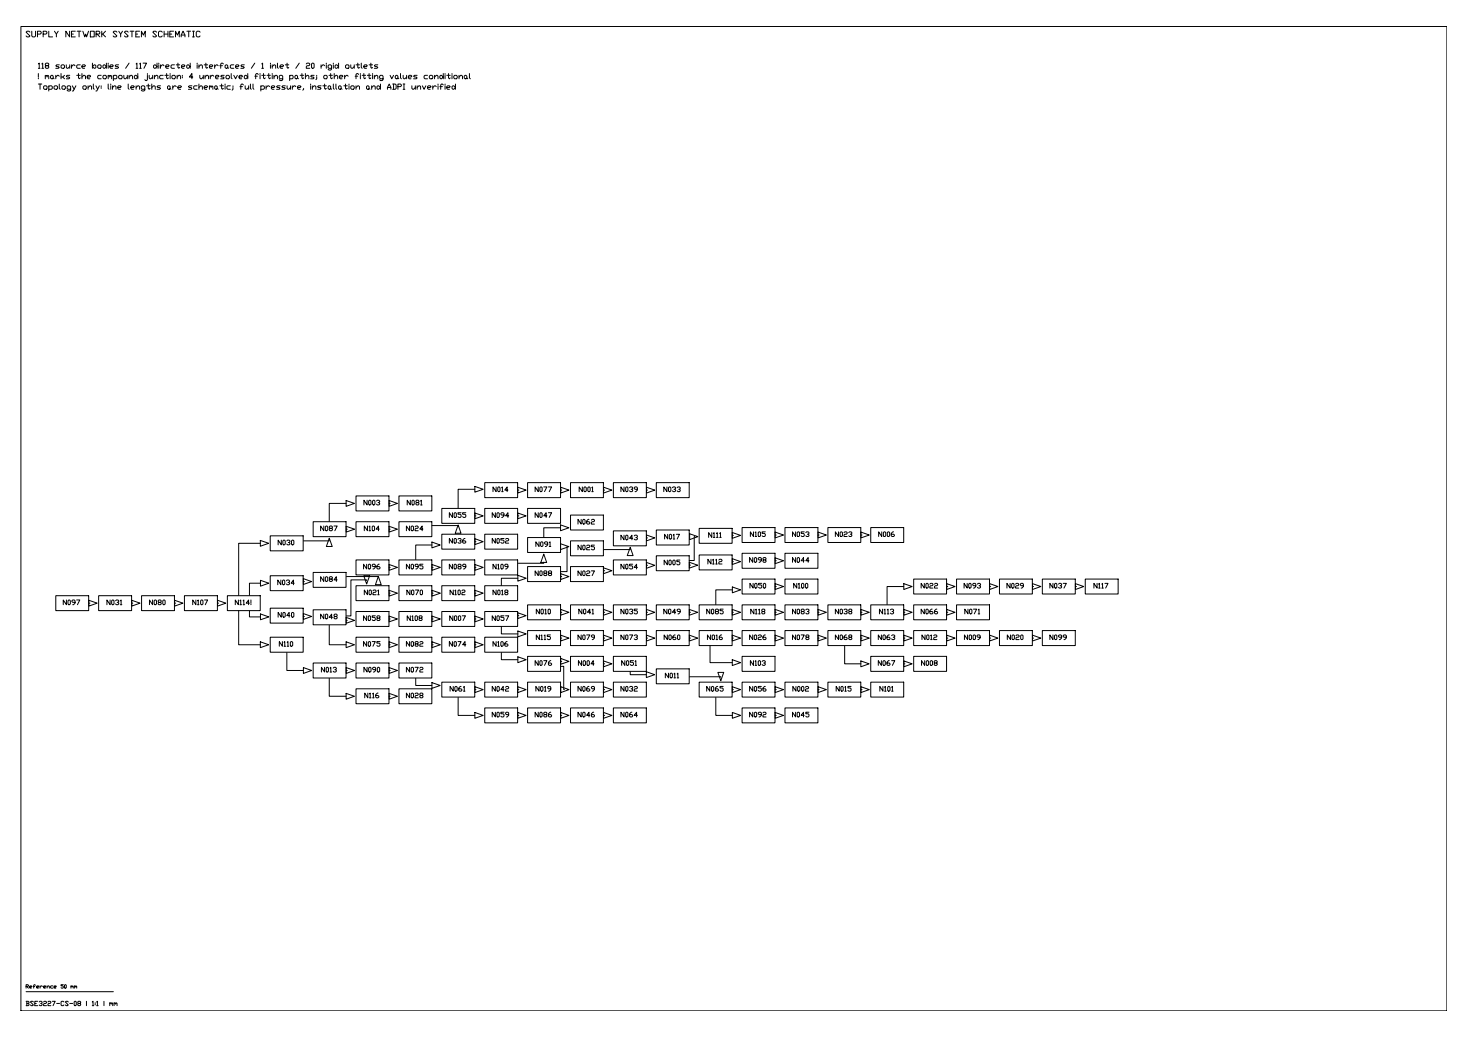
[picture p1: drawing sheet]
<svg xmlns="http://www.w3.org/2000/svg" width="841mm" height="594mm" viewBox="0 0 841 594" stroke-linecap="round" stroke-linejoin="round" font-family="sans-serif">
<!-- layer: TOPOLOGY -->
<g fill="none" stroke="#000" stroke-width=".57">
<path d="M272 279l5 1-5 2zM278 276h19v9h-19zM297 279l4 2-4 1zM302 276h19v9h-19zM321 279l5 2-5 1zM327 276h19v9h-19zM346 279l5 2-5 1zM351 276h19v9h-19zM370 279l5 2-5 1zM376 276h19v9h-19zM179 299h19v8h-19zM198 288h-8a1.1 1.1 0 0 0-1 0 1.1 1.1 0 0 0 0 2v9"/>
<path d="M198 287l5 1-5 2zM204 284h19v9h-19zM204 299h19v8h-19zM223 287l5 1-5 2zM223 288h1M229 299h18v8h-18zM229 284h18v9h-18zM253 291h19v9h-19zM272 280h-8a1.1 1.1 0 0 0-2 0 1.1 1.1 0 0 0 0 2v9M272 294l5 2-5 1zM272 296h1M278 291h19v9h-19z"/>
<path d="M297 294l4 2-4 1zM297 281h.1M297 296h.1M302 291h19v9h-19zM321 281h1M327 295h19v9h-19zM346 281h.1M370 281h1M149 311h-11a1 1 0 0 0-1 1 1 1 0 0 0 0 1v28M149 310l5 1-5 2zM155 307h19v9h-19zM189 310h-15"/>
<path d="M189 308l1 5h-3zM198 302l5 1-5 2zM198 303h1M223 302l5 1-5 2zM223 303h1M247 312h-7a1 1 0 0 0-2 0 .9 .9 0 0 0 0 1v8M247 311l5 1-5 2zM253 306h19v9h-19zM262 301h-14M262 301l2 4h-3zM272 309l5 1-5 2zM272 310h1"/>
<path d="M278 306h19v9h-19zM302 308h19v8h-19zM312 317l1 5h-3zM321 312l5 1-5 2zM321 302h-8a1.3 1.3 0 0 0-1 0 1.3 1.3 0 0 0 0 2v4M321 301l5 1-5 2zM325 313v13a1 1 0 0 1 0 2 1.1 1.1 0 0 1-2-1h-2M327 310h19v8h-19zM351 304h19v9h-19zM361 315h-15M361 314l2 4h-4zM370 307l5 1-5 2z"/>
<path d="M370 308h1M376 318h19v9h-19zM376 304h19v8h-19zM395 306l5 1-5 2zM398 307v12a1.2 1.2 0 0 1 0 2 1.2 1.2 0 0 1-2 0h-1M401 303h18v8h-18zM401 318h18v8h-18zM420 305l4 2-4 1zM420 307h.1M425 317h19v9h-19zM425 302h19v9h-19zM444 305l5 2-5 1z"/>
<path d="M444 320l5 1-5 2zM444 307h1M450 317h19v9h-19zM450 302h19v9h-19zM469 305l4 2-4 1zM469 307h.1M474 302h19v9h-19zM493 305l5 2-5 1zM493 307h1M499 302h19v9h-19zM149 334h-5a1.2 1.2 0 0 0-1 0 1.2 1.2 0 0 0 0 2v5M149 332l5 2-5 2z"/>
<path d="M155 330h19v8h-19zM174 331l5 2-5 2zM174 333h.1M179 328h19v8h-19zM204 336h19v8h-19zM204 321h19v8h-19zM208 330h4l-2 5zM210 333l-8-1a1 1 0 0 0-1 0 1 1 0 0 0 0 2v19h-3M217 330h-19M217 330l1 5h-3zM223 323l5 2-5 2zM223 338l5 2-5 2z"/>
<path d="M223 325h1M223 340h1M229 336h18v8h-18zM229 321h18v8h-18zM247 338l5 2-5 2zM247 323l5 2-5 2zM248 340h.1M248 325h.1M253 321h19v8h-19zM253 336h19v8h-19zM272 338l5 2-5 2zM272 323l5 2-5 2z"/>
<path d="M272 340h1M272 325h1M278 336h19v8h-19zM278 321h19v8h-19zM297 331h-8a1.1 1.1 0 0 0-2 0 1.1 1.1 0 0 0 0 2v2M297 330l4 1-4 2zM302 325h19v8h-19zM312 322v1h-15M321 329l5 1-5 2zM321 330h1M327 325h19v8h-19zM346 325l5 2-5 2z"/>
<path d="M346 327h.1M351 321h19v8h-19zM370 322l5 2-5 2zM370 324h1M395 322l5 2-5 1zM395 324h1M420 320l4 2-4 1zM420 322h.1M420 338h-8a1 1 0 0 0-2 0 .9 .9 0 0 0 0 1v7M420 336l4 2-4 2zM425 332h19v8h-19zM444 334l5 2-5 2z"/>
<path d="M444 336h1M444 321h1M450 332h19v8h-19zM518 336h-8a1.1 1.1 0 0 0-2 0 1.1 1.1 0 0 0 0 2v8M518 334l5 2-5 2zM523 332h19v8h-19zM542 334l5 2-5 2zM542 336h1M548 332h19v8h-19zM567 334l5 2-5 2zM567 336h1M573 332h18v8h-18z"/>
<path d="M592 334l4 2-4 2zM592 336h.1M597 332h19v8h-19zM616 334l5 2-5 2zM616 336h1M622 332h19v8h-19zM32 341h19v9h-19zM51 344l5 2-5 1zM51 346h1M57 341h18v9h-18zM75 344l5 2-5 1zM76 346h.1"/>
<path d="M81 341h19v9h-19zM100 344l5 2-5 1zM100 346h1M106 341h19v9h-19zM125 344l4 2-4 1zM125 346h.1M137 350v19h12M143 350v2a.7 .7 0 0 0 0 1 .7 .7 0 0 0 1 0h5M149 352l5 1-5 2zM155 348h19v9h-19zM174 352l5 1-5 2zM174 353h.1"/>
<path d="M179 349h19v9h-19zM189 358v10a1 1 0 0 0 0 1 1 1 0 0 0 1 0h8M198 354l5 1-5 2zM198 355h1M204 350h19v9h-19zM223 353l5 2-5 1zM223 355h1M229 350h18v9h-18zM247 353l5 2-5 1zM248 355h.1M253 350h19v9h-19zM272 353l5 2-5 1z"/>
<path d="M272 355h1M278 350h19v9h-19zM287 359v3a1.1 1.1 0 0 0 0 1 1.1 1.1 0 0 0 2 0h8M297 351l4 2-4 1zM297 353h.1M302 347h19v8h-19zM321 349l5 2-5 1zM321 351h1M327 347h19v8h-19zM346 349l5 2-5 1zM346 351h.1M351 347h19v8h-19z"/>
<path d="M370 349l5 2-5 1zM370 351h1M376 347h19v8h-19zM395 349l5 2-5 1zM395 351h1M401 347h18v8h-18zM420 349l4 2-4 1zM420 351h.1M425 347h19v8h-19zM444 349l5 2-5 1zM444 351h1M450 347h19v8h-19z"/>
<path d="M469 349l4 2-4 1zM469 351h.1M474 347h19v8h-19zM493 349l5 2-5 1zM493 351h1M499 347h19v8h-19zM518 349l5 2-5 1zM518 351h.1M523 347h19v8h-19zM542 349l5 2-5 1zM542 351h1M548 347h19v8h-19z"/>
<path d="M149 368l5 1-5 2zM155 365h19v9h-19zM164 374v9a1 1 0 0 0 0 1 1 1 0 0 0 2 0h8M179 380h19v8h-19zM198 368l5 1-5 2zM204 365h19v9h-19zM204 380h19v8h-19zM223 368l5 1-5 2zM223 369h1M229 380h18v8h-18zM229 365h18v9h-18zM247 368l5 1-5 2z"/>
<path d="M248 369h.1M253 365h19v9h-19zM272 368l5 1-5 2zM272 369h1M278 365h19v9h-19zM287 374v2a1.1 1.1 0 0 0 0 2 1.1 1.1 0 0 0 2 0h8M297 361l4 2-4 2zM297 376l4 2-4 2zM302 376h19v9h-19zM302 361h19v9h-19zM321 364l5 2-5 1zM321 377l5 2-5 2z"/>
<path d="M321 366h1M321 379h1M327 376h19v9h-19zM327 361h19v9h-19zM346 379l5 1-5 2zM346 364l5 2-5 1zM346 366h.1M351 376h19v9h-19zM351 361h19v9h-19zM370 364l5 2-5 1zM370 366h1M376 361h19v9h-19z"/>
<path d="M395 364l5 2-5 1zM395 366h1M401 361h18v9h-18zM407 370v8a1.1 1.1 0 0 0 0 2 1.1 1.1 0 0 0 1 0h12M420 378l4 2-4 1zM420 364l4 2-4 1zM420 366h.1M425 361h19v9h-19zM425 376h19v9h-19zM444 364l5 2-5 1zM444 366h1M450 361h19v9h-19z"/>
<path d="M469 364l4 2-4 1zM469 366h.1M474 361h19v9h-19zM484 370v9a1 1 0 0 0 0 1 1 1 0 0 0 1 0h8M493 379l5 1-5 2zM493 364l5 2-5 1zM493 366h1M499 361h19v9h-19zM499 376h19v9h-19zM518 379l5 1-5 2zM518 364l5 2-5 1zM518 366h.1"/>
<path d="M523 376h19v9h-19zM523 361h19v9h-19zM542 364l5 2-5 1zM542 366h1M548 361h19v9h-19zM567 364l5 2-5 1zM567 366h1M573 361h18v9h-18zM592 364l4 2-4 1zM592 366h.1M597 361h19v9h-19zM174 382l5 2-5 2z"/>
<path d="M189 389v8a1.1 1.1 0 0 0 0 2 1.1 1.1 0 0 0 1 0h8M198 397l5 2-5 2zM198 382l5 2-5 2zM198 384h1M204 395h19v8h-19zM223 397l5 2-5 2zM223 382l5 2-5 2zM223 399h1M223 384h1M229 395h18v8h-18zM238 389v2a1.1 1.1 0 0 0 0 2 1.1 1.1 0 0 0 2 0h7M247 391l5 2-5 1z"/>
<path d="M253 391h19v8h-19zM262 400v9a1 1 0 0 0 1 1 1 1 0 0 0 1 0h8M272 393l5 2-5 2zM272 395h1M278 391h19v8h-19zM297 393l4 2-4 2zM297 395h.1M302 391h19v8h-19zM321 382h2v13M321 393l5 2-5 2zM327 391h19v8h-19zM346 393l5 2-5 2z"/>
<path d="M346 380h.1M346 395h.1M351 391h19v8h-19zM361 385a1.2 1.2 0 0 0 0 2 1.2 1.2 0 0 0 2 0h7M370 385l5 2-5 1zM376 383h19v9h-19zM395 388h18M401 391h18v8h-18zM410 400v9a1 1 0 0 0 0 1 1 1 0 0 0 2 0h8M411 385h4l-2 5zM420 393l4 2-4 2zM420 395h.1"/>
<path d="M425 391h19v8h-19zM444 393l5 2-5 2zM444 395h1M450 391h19v8h-19zM469 393l4 2-4 2zM469 395h.1M474 391h19v8h-19zM493 393l5 2-5 2zM493 395h1M499 391h19v8h-19zM518 380h.1M272 408l5 2-5 1z"/>
<path d="M278 406h19v8h-19zM297 408l4 2-4 1zM297 410h.1M302 406h19v8h-19zM321 408l5 2-5 1zM321 410h1M327 406h19v8h-19zM346 408l5 2-5 1zM346 410h.1M351 406h19v8h-19zM420 408l4 2-4 1zM425 406h19v8h-19z"/>
<path d="M444 408l5 2-5 1zM444 410h1M450 406h19v8h-19z"/>
</g>
<!-- layer: GAPS -->
<path d="M130 341h19v9h-19z" fill="none" stroke="#000" stroke-width=".57"/>
<!-- layer: NOTES -->
<g fill="none" stroke="#000" stroke-width=".57">
<path d="M23 48v3M25 49l2 1-1 1h-1zM28 50v-1l2 1-1 1h-1M28 49v3M31 50l1-1 1 2h-2zM34 48v3M36 49l1 1v1h-2zM40 51h-2l1-2 1 1v2h-2M41 49l1 2M43 49l-1 3h-1M47 50l2-1v2h-1zM50 50l2-1v2"/>
<path d="M50 49v2M53 48v3h1M55 49l1 2M57 49l-2 3M58 50v1M62 48v3M63 49v2M64 50l2-1v2M64 49v2M67 50h2v-1l-2 1 1 1h1M73 48v3h1M75 50h1h1l-1-1-1 1v1h1"/>
<path d="M78 50l1-1 1 2M78 49v2M83 51h-2v-2l2 1v2h-1h-1M85 48v3h1M87 50l1-1 1 2M87 48v3M92 49l-2 1 2 1h-2M96 50v-1l1 1v1h-1zM97 51h1M99 49v2M101 50l-1-1-1 1M102 50h1h1l-1-1-1 1v1h1"/>
<path d="M110 49l-2 1h1l1 1h-1h-1M113 49l-2 1v1h2M114 50l1-1 1 2M114 48v3M117 50h1h1l-1-1-1 1v1h1M120 50v-1l1 1M120 49v2M121 50v-1l1 1v1M123 50v-1l1 1v1h-1zM124 51h1M127 48v3h1M129 49v2"/>
<path d="M132 49l-2 1v1h2M133 50v2M139 49v-1l-1 1v2M140 49l1 2 1-1M142 49v2M143 48v3h1M145 48v3M149 50l1-1 1 1v1h-2M149 49v3M152 49v2M154 50l-1-1-1 1M155 50h2v-1l-2 1 1 1h1"/>
<path d="M160 49l-2 1h2v1h-2M163 49l-2 1 2 1h-2M164 49l1 2 1-1M166 49v2M167 49v2M169 50l-1-1-1 1M170 50h2v-1l-2 1 1 1h1M174 51l-1 1M178 49v2M179 50l1-1 1 2M179 49v2M184 49l-2 1h1l1 1h-1h-1"/>
<path d="M186 48v3h1M188 50v-1l1 1v1h-1zM189 51h1M191 48v3M192 48v3h1M194 49l1 1v1h-1zM195 51h1M198 48v3h1M200 49v2M201 50l1-1 1 2h-2zM204 50l1-1 1 2M204 49v2"/>
<path d="M210 49l1 1v1h-1zM211 51h1M213 50l1-1 1 2M213 49v2M216 50l1-1 1 1-2 1zM218 48v3M222 51l1-3 1 3M222 50h2M225 48l2 1v2h-2M225 48v3M228 50h1l1-1-2-1v3M231 51h1"/>
<path d="M231 48v3M236 49v2l2-1M238 49v2M239 50l1-1 1 2M239 49v2M242 49l1 2 1-2M245 50h1h1l-1-1-1 1v1h1M248 49v2M250 50l-1-1-1 1M251 49v2M254 49l-1-1-1 1v2M255 49v2"/>
<path d="M256 50h1h1l-1-1-1 1v1h1M259 50l1-1 1 1-2 1zM261 48v3"/>
</g>
<!-- layer: BSA_DOC_FRAME -->
<path d="M12 15h817v564h-817z" fill="none" stroke="#000" stroke-width=".57"/>
<!-- layer: BSA_DOC_REFERENCE -->
<path d="M15 568h50" fill="none" stroke="#000" stroke-width=".57"/>
<g font-size="7.5">
<text x="21" y="41">118 source bodies / 117 directed interfaces / 1 inlet / 20 rigid outlets</text>
<text x="21" y="47">! marks the compound junction: 4 unresolved fitting paths; other fitting values conditional</text>
</g>
<text font-size="6.6" x="14" y="22">SUPPLY NETWORK SYSTEM SCHEMATIC</text>
<g font-size="6.2">
<text x="281" y="283">N014</text>
<text x="306" y="283">N077</text>
<text x="331" y="283">N001</text>
<text x="355" y="283">N039</text>
<text x="379" y="283">N033</text>
<text x="256" y="298">N055</text>
<text x="281" y="298">N094</text>
<text x="306" y="298">N047</text>
<text x="330" y="302">N062</text>
<text x="380" y="310">N017</text>
<text x="405" y="309">N111</text>
<text x="429" y="309">N105</text>
<text x="453" y="309">N053</text>
<text x="477" y="309">N023</text>
<text x="502" y="309">N006</text>
<text x="256" y="313">N036</text>
<text x="281" y="313">N052</text>
<text x="306" y="314">N091</text>
<text x="428" y="323">N098</text>
<text x="453" y="323">N044</text>
<text x="379" y="325">N005</text>
<text x="182" y="334">N084</text>
<text x="158" y="336">N034</text>
<text x="158" y="355">N040</text>
<text x="207" y="357">N058</text>
<text x="232" y="357">N108</text>
<text x="256" y="357">N007</text>
<text x="281" y="357">N057</text>
<text x="159" y="371">N110</text>
<text x="207" y="371">N075</text>
<text x="232" y="371">N082</text>
<text x="256" y="371">N074</text>
<text x="281" y="371">N106</text>
<text x="306" y="382">N076</text>
<text x="330" y="382">N004</text>
<text x="355" y="382">N051</text>
<text x="429" y="382">N103</text>
<text x="502" y="382">N067</text>
<text x="527" y="382">N008</text>
<text x="183" y="386">N013</text>
<text x="207" y="386">N090</text>
<text x="232" y="386">N072</text>
<text x="208" y="401">N116</text>
<text x="232" y="401">N028</text>
<text x="256" y="397">N061</text>
<text x="281" y="397">N042</text>
<text x="306" y="397">N019</text>
<text x="330" y="397">N069</text>
<text x="355" y="397">N032</text>
<text x="404" y="397">N065</text>
<text x="428" y="397">N056</text>
<text x="453" y="397">N002</text>
<text x="478" y="397">N015</text>
<text x="503" y="397">N101</text>
<text x="281" y="412">N059</text>
<text x="306" y="412">N086</text>
<text x="330" y="412">N046</text>
<text x="355" y="412">N064</text>
<text x="428" y="412">N092</text>
<text x="453" y="412">N045</text>
</g>
<g font-size="5.7">
<text x="207" y="290">N003</text>
<text x="232" y="290">N081</text>
<text x="182" y="305">N087</text>
<text x="207" y="305">N104</text>
<text x="232" y="305">N024</text>
<text x="355" y="310">N043</text>
<text x="158" y="313">N030</text>
<text x="330" y="316">N025</text>
<text x="207" y="327">N096</text>
<text x="232" y="327">N095</text>
<text x="256" y="327">N089</text>
<text x="281" y="327">N109</text>
<text x="355" y="327">N054</text>
<text x="404" y="324">N112</text>
<text x="306" y="331">N088</text>
<text x="330" y="331">N027</text>
<text x="207" y="342">N021</text>
<text x="232" y="342">N070</text>
<text x="256" y="342">N102</text>
<text x="281" y="342">N018</text>
<text x="428" y="338">N050</text>
<text x="453" y="338">N100</text>
<text x="526" y="338">N022</text>
<text x="551" y="338">N093</text>
<text x="576" y="338">N029</text>
<text x="600" y="338">N037</text>
<text x="625" y="338">N117</text>
<text x="35" y="347">N097</text>
<text x="60" y="347">N031</text>
<text x="84" y="347">N080</text>
<text x="109" y="347">N107</text>
<text x="134" y="347">N114!</text>
<text x="306" y="353">N010</text>
<text x="330" y="353">N041</text>
<text x="355" y="353">N035</text>
<text x="379" y="353">N049</text>
<text x="404" y="353">N085</text>
<text x="429" y="353">N118</text>
<text x="453" y="353">N083</text>
<text x="477" y="353">N038</text>
<text x="503" y="353">N113</text>
<text x="526" y="353">N066</text>
<text x="551" y="353">N071</text>
<text x="182" y="356">N048</text>
<text x="306" y="368">N115</text>
<text x="330" y="368">N079</text>
<text x="355" y="368">N073</text>
<text x="379" y="368">N060</text>
<text x="404" y="368">N016</text>
<text x="428" y="368">N026</text>
<text x="453" y="368">N078</text>
<text x="477" y="368">N068</text>
<text x="502" y="368">N063</text>
<text x="527" y="368">N012</text>
<text x="551" y="368">N009</text>
<text x="576" y="368">N020</text>
<text x="600" y="368">N099</text>
<text x="380" y="389">N011</text>
<text x="14" y="577">BSE3227-CS-08 | 1:1 | mm</text>
</g>
<text font-size="4.9" x="14" y="567">Reference 50 mm</text>
</svg>
